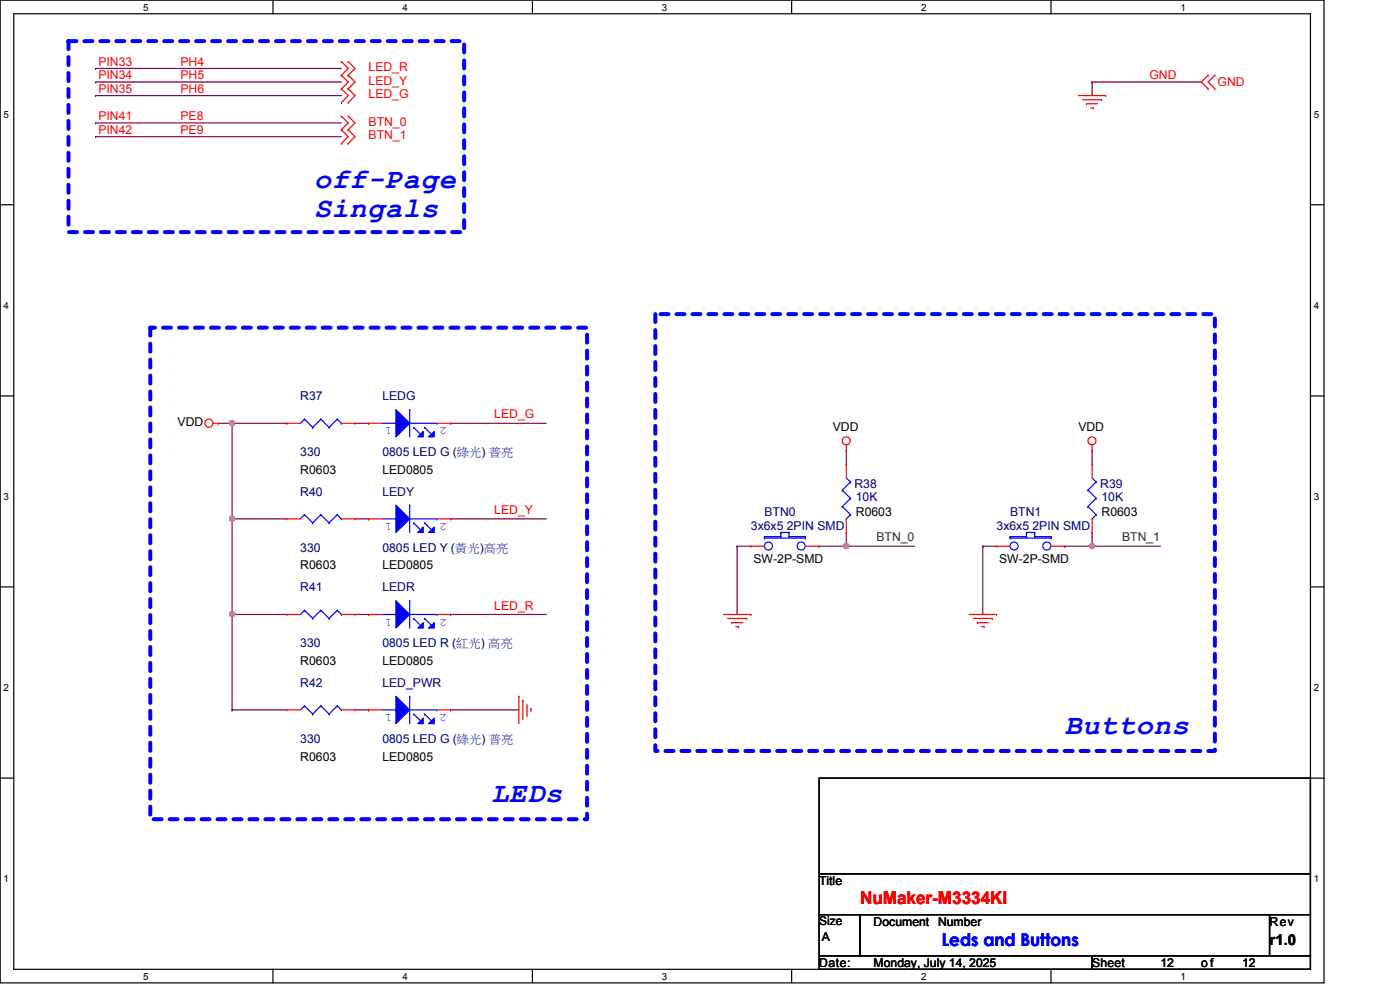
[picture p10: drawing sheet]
<svg xmlns="http://www.w3.org/2000/svg" width="297mm" height="210mm" viewBox="0 0 297 210" stroke-linecap="round" stroke-linejoin="round" font-family="sans-serif">
<path d="M0 0h280.9v208.5h-280.9zM2.9 2.9h275.1v202.7h-275.1z" fill="none" stroke="#000" stroke-width=".25"/>
<g fill="#fff">
<path d="M30.4 .3h1.1v2.4h-1.1z"/>
<path d="M30.4 205.9h1.1v2.3h-1.1z"/>
</g>
<path d="M57.9 0v2.9M57.9 205.6v2.9" fill="none" stroke="#000" stroke-width=".25"/>
<g fill="#fff">
<path d="M85.4 .3h1.1v2.4h-1.1z"/>
<path d="M85.4 205.9h1.1v2.3h-1.1z"/>
</g>
<path d="M112.9 0v2.9M112.9 205.6v2.9" fill="none" stroke="#000" stroke-width=".25"/>
<g fill="#fff">
<path d="M140.4 .3h1.2v2.4h-1.2z"/>
<path d="M140.4 205.9h1.2v2.3h-1.2z"/>
</g>
<path d="M167.9 0v2.9M167.9 205.6v2.9" fill="none" stroke="#000" stroke-width=".25"/>
<g fill="#fff">
<path d="M195.4 .3h1.2v2.4h-1.2z"/>
<path d="M195.4 205.9h1.2v2.3h-1.2z"/>
</g>
<path d="M223 0v2.9M223 205.6v2.9" fill="none" stroke="#000" stroke-width=".25"/>
<g fill="#fff">
<path d="M250.4 .3h1.2v2.4h-1.2z"/>
<path d="M250.4 205.9h1.2v2.3h-1.2z"/>
<path d="M.8 23.2h1.1v2.3h-1.1z"/>
<path d="M278.7 23.2h1.2v2.3h-1.2z"/>
<path d="M.8 63.7h1.1v2.3h-1.1z"/>
<path d="M278.7 63.7h1.2v2.3h-1.2z"/>
</g>
<path d="M0 43.4h2.9M278 43.4h2.9" fill="none" stroke="#000" stroke-width=".25"/>
<g fill="#fff">
<path d="M.8 104.2h1.1v2.4h-1.1z"/>
<path d="M278.7 104.2h1.2v2.4h-1.2z"/>
</g>
<path d="M0 84h2.9M278 84h2.9" fill="none" stroke="#000" stroke-width=".25"/>
<g fill="#fff">
<path d="M.8 144.7h1.1v2.4h-1.1z"/>
<path d="M278.7 144.7h1.2v2.4h-1.2z"/>
</g>
<path d="M0 124.5h2.9M278 124.5h2.9" fill="none" stroke="#000" stroke-width=".25"/>
<g fill="#fff">
<path d="M.8 185.3h1.1v2.3h-1.1z"/>
<path d="M278.7 185.3h1.2v2.3h-1.2z"/>
</g>
<path d="M0 165.1h2.9M278 165.1h2.9" fill="none" stroke="#000" stroke-width=".25"/>
<path d="M14.5 8.7h84v40.5h-84zM31.9 69.5h92.6v104.3h-92.6zM139 66.6h118.7v92.7h-118.7z" fill="none" stroke="#00f" stroke-width=".85" stroke-dasharray="1.7 1.7"/>
<path d="M156.4 115.9h.1M156.4 115.9h2.9M156.4 115.9v14.4M173.8 115.9h.1M173.8 115.9h5.7" fill="none" stroke="#800040" stroke-width=".25"/>
<circle cx="179.5" cy="115.8" r=".56" fill="#f0f"/>
<circle cx="179.5" cy="115.8" r=".56" fill="none" stroke="#f0f" stroke-width=".25"/>
<g fill="none" stroke="#800040" stroke-width=".25">
<path d="M179.5 95.6h.1M179.5 95.6v2.9M179.5 112.9h.1M179.5 115.9h.1M179.5 112.9v3M179.5 115.9h14.5M208.5 115.9h.1M208.5 115.9h2.9M208.5 115.9v14.4M231.7 115.9h.1M231.7 112.9h.1M231.7 115.9h14.5"/>
<path d="M231.7 112.9v3"/>
</g>
<circle cx="231.6" cy="115.8" r=".56" fill="#f0f"/>
<circle cx="231.6" cy="115.8" r=".56" fill="none" stroke="#f0f" stroke-width=".25"/>
<g fill="none" stroke="#800040" stroke-width=".25">
<path d="M49.2 89.8h.1M49.2 89.8h11.6M49.2 89.8v40.5M75.3 89.8h2.9M78.2 89.8h.1M95.6 89.8h.1M95.6 89.8h20.3M231.7 95.6h.1M231.7 95.6v2.9M49.2 110.1h.1M49.2 110.1h11.6M75.3 110.1h2.9"/>
<path d="M78.2 110.1h.1M95.6 110.1h.1M95.6 110.1h20.3M75.3 130.3h2.9M78.2 130.3h.1"/>
</g>
<circle cx="49.2" cy="110" r=".56" fill="#f0f"/>
<circle cx="49.2" cy="110" r=".56" fill="none" stroke="#f0f" stroke-width=".25"/>
<circle cx="49.2" cy="89.8" r=".56" fill="#f0f"/>
<circle cx="49.2" cy="89.8" r=".56" fill="none" stroke="#f0f" stroke-width=".25"/>
<g fill="none" stroke="#800040" stroke-width=".25">
<path d="M46.4 89.8h.1M46.4 89.8h2.8M225.9 115.9h.1M225.9 115.9h5.8M49.2 130.3h.1M49.2 130.3h11.6M49.2 130.3v20.3M95.6 130.3h.1M95.6 130.3h20.3M49.2 150.6h.1M49.2 150.6h11.6M95.6 150.6h.1"/>
<path d="M95.6 150.6h14.5"/>
</g>
<circle cx="49.2" cy="130.3" r=".56" fill="#f0f"/>
<circle cx="49.2" cy="130.3" r=".56" fill="none" stroke="#f0f" stroke-width=".25"/>
<g fill="none" stroke="#800040" stroke-width=".25">
<path d="M20.3 14.5h.1M20.3 17.4h.1M20.3 14.5h52.1M20.3 17.4h52.1M231.7 17.4h.1M231.7 17.4h23.1M231.7 17.4v2.9M20.3 20.3h.1M20.3 26.1h.1M20.3 29h.1M20.3 20.3h52.1M20.3 26.1h52.1"/>
<path d="M20.3 29h52.1M75.3 150.6h2.9M78.2 150.6h.1"/>
</g>
<g fill="none" stroke="#f00" stroke-width=".25">
<path d="M72.4 16h.1M72.4 13h.1M72.4 18.8h.1M72.4 13l1.5 1.5-1.5 1.5M72.4 16l1.5 1.4-1.5 1.4M72.4 18.8l1.5 1.5-1.5 1.5M73.9 16h.1M73.9 13h.1M73.9 18.8h.1M73.9 13l1.4 1.5-1.4 1.5M73.9 16l1.4 1.4-1.4 1.4M73.9 18.8l1.4 1.5-1.4 1.5"/>
<path d="M256.3 16h.1M256.3 18.8h.1M256.3 16l-1.5 1.4 1.5 1.4M257.7 18.8h.1M257.7 16h.1M257.7 16l-1.4 1.4 1.4 1.4M72.4 21.8h.1M72.4 27.5h.1M72.4 24.6h.1M72.4 30.4h.1M72.4 24.6l1.5 1.5-1.5 1.4M72.4 27.5l1.5 1.5-1.5 1.4"/>
<path d="M73.9 21.8h.1M73.9 27.5h.1M73.9 24.6h.1M73.9 30.4h.1M73.9 24.6l1.4 1.5-1.4 1.4M73.9 27.5l1.4 1.5-1.4 1.4M228.8 20.3h5.8M229.7 21.2h4M230.5 22h.1M230.5 22h2.3M231.4 22.9h.5M231.9 22.9h.1"/>
<path d="M233.7 21.2h.1M234.6 20.3h.1M45.2 89.8h1.2M46.4 89.8h.1M60.8 89.8h.1M60.8 89.8h2.9M72.4 89.8h2.9M75.3 89.8h.1M179.5 95.6h.1M179.5 98.5h.1M179.5 94.4v1.2M179.5 98.5v2.9"/>
<path d="M231.7 95.6h.1M231.7 94.4v1.2M179.5 112.9h.1M179.5 110.1v2.8M211.4 115.9h.1M211.4 115.9h2.9M223 115.9h2.9M225.9 115.9h.1M153.5 130.3h5.8M154.3 131.2h4.1M155.2 132.1h.1M155.2 132.1h2.4"/>
<path d="M156.1 132.9h.6M156.7 132.9h.1M158.4 131.2h.1M159.3 130.3h.1M205.6 130.3h5.8M206.5 131.2h4M207.3 132.1h.1M207.3 132.1h2.4M208.2 132.9h.6M208.8 132.9h.1M210.5 131.2h.1M211.4 130.3h.1"/>
<path d="M60.8 150.6h.1M60.8 150.6h2.9M72.4 150.6h2.9M75.3 150.6h.1M110.1 147.7h.1M110.1 147.7v5.8M110.9 148.6h.1M110.9 148.6v4M111.8 151.8h.1M111.8 149.4v2.4M112.6 150.3h.1M112.6 150.3v.6"/>
<circle cx="44.3" cy="89.8" r=".86"/>
<circle cx="179.5" cy="93.5" r=".85"/>
<circle cx="231.6" cy="93.5" r=".85"/>
</g>
<path d="M173.8 165.1h104.2v20.2h-104.2zM173.8 185.3h104.2v8.7h-104.2zM173.8 194h8.7v8.7h-8.7zM182.5 194h86.8v8.7h-86.8zM269.3 194h8.7v8.7h-8.7zM173.8 202.7h57.9v2.9h-57.9zM231.7 202.7h46.3v2.9h-46.3z" fill="none" stroke="#000" stroke-width=".25"/>
<g fill="none" stroke="#00f" stroke-width=".25">
<path d="M64.6 88.9h.1M64.6 88.9l-.9 .9M64.6 88.9l1.7 1.8M66.3 90.7h.1M68.1 88.9h.1M68.1 88.9l-1.8 1.8M68.1 88.9l1.7 1.8M69.8 90.7h.1M71.5 88.9h.1M71.5 88.9l-1.7 1.8M71.5 88.9l.9 .9M72.4 89.8h.1"/>
<path d="M178.7 104h.1M178.7 107.4h.1M178.7 104l1.7 1.7M178.7 107.4l1.7 1.8M179.5 110.1h.1M179.5 101.4l.9 .8M180.4 102.2h.1M180.4 105.7h.1M180.4 109.2h.1M180.4 102.2l-1.7 1.8M180.4 105.7l-1.7 1.7M180.4 109.2l-.9 .9"/>
<path d="M214.3 113.8h.1M214.3 114.1h.1M214.3 114.1h8.7M214.3 113.8h3.5M214.3 113.8v.3M217.8 112.9h.1M217.8 113.8h.1M217.8 112.9h1.7M217.8 112.9v.9M219.5 113.8h.1M219.5 112.9h.1M219.5 113.8h3.5"/>
<path d="M219.5 112.9v.9M223 114.1h.1M223 113.8h.1M223 113.8v.3M64.6 149.7h.1M64.6 149.7l-.9 .9M64.6 149.7l1.7 1.8M66.3 151.5h.1M68.1 149.7h.1M68.1 149.7l-1.8 1.8M68.1 149.7l1.7 1.8M69.8 151.5h.1"/>
<path d="M71.5 149.7h.1M71.5 149.7l-1.7 1.8M71.5 149.7l.9 .9M72.4 150.6h.1"/>
<circle cx="215.1" cy="115.8" r=".85"/>
<circle cx="222.1" cy="115.8" r=".85"/>
</g>
<path d="M84 86.9l2.9 2.9-2.9 2.9z" fill="#00f"/>
<path d="M84 86.9l2.9 2.9-2.9 2.9z" fill="none" stroke="#00f" stroke-width=".25"/>
<path d="M89.8 91.5v1.2h-1.2z" fill="#00f"/>
<path d="M89.8 91.5v1.2h-1.2z" fill="none" stroke="#00f" stroke-width=".25"/>
<path d="M90.9 92.7l1.2-1.2v1.2z" fill="#00f"/>
<path d="M81.1 89.8h2.9M84 89.8h.1M86.9 86.9h.1M86.9 86.9v5.8M86.9 89.8h5.8M87.8 90.7h.1M87.8 90.7l1.4 1.4M90.1 90.7h.1M90.1 90.7l1.4 1.4M90.9 92.7l1.2-1.2v1.2zM92.7 89.8h.1" fill="none" stroke="#00f" stroke-width=".25"/>
<path d="M78.2 89.8h.1M78.2 89.8h2.9M92.7 89.8h2.9M95.6 89.8h.1" fill="none" stroke="#f00" stroke-width=".25"/>
<path d="M84 147.7l2.9 2.9-2.9 2.9z" fill="#00f"/>
<path d="M84 147.7l2.9 2.9-2.9 2.9z" fill="none" stroke="#00f" stroke-width=".25"/>
<path d="M89.8 152.3v1.2h-1.2z" fill="#00f"/>
<path d="M89.8 152.3v1.2h-1.2z" fill="none" stroke="#00f" stroke-width=".25"/>
<path d="M92.1 152.3v1.2h-1.2z" fill="#00f"/>
<g fill="none" stroke="#00f" stroke-width=".25">
<path d="M64.6 109.2h.1M64.6 109.2l-.9 .9M64.6 109.2l1.7 1.7M66.3 110.9h.1M68.1 109.2h.1M68.1 109.2l-1.8 1.7M68.1 109.2l1.7 1.7M69.8 110.9h.1M71.5 109.2h.1M71.5 109.2l-1.7 1.7M71.5 109.2l.9 .9M72.4 110.1h.1"/>
<path d="M230.8 104h.1M230.8 107.4h.1M230.8 104l1.7 1.7M230.8 107.4l1.7 1.8M231.7 110.1h.1M231.7 101.4l.8 .8M232.5 102.2h.1M232.5 105.7h.1M232.5 109.2h.1M232.5 102.2l-1.7 1.8M232.5 105.7l-1.7 1.7M232.5 109.2l-.8 .9"/>
<path d="M64.6 129.5h.1M64.6 129.5l-.9 .8M64.6 129.5l1.7 1.7M66.3 131.2h.1M68.1 129.5h.1M68.1 129.5l-1.8 1.7M68.1 129.5l1.7 1.7M69.8 131.2h.1M71.5 129.5h.1M71.5 129.5l-1.7 1.7M71.5 129.5l.9 .8M72.4 130.3h.1"/>
<path d="M81.1 150.6h2.9M84 150.6h.1M86.9 147.7h.1M86.9 147.7v5.8M86.9 150.6h5.8M87.8 151.5h.1M87.8 151.5l1.4 1.4M90.1 151.5h.1M90.1 151.5l1.4 1.4M92.1 152.3v1.2h-1.2zM92.7 150.6h.1"/>
</g>
<g fill="none" stroke="#f00" stroke-width=".25">
<path d="M231.7 98.5h.1M231.7 98.5v2.9M60.8 110.1h.1M60.8 110.1h2.9M72.4 110.1h2.9M75.3 110.1h.1M231.7 112.9h.1M231.7 110.1v2.8M60.8 130.3h.1M60.8 130.3h2.9M72.4 130.3h2.9M75.3 130.3h.1"/>
<path d="M78.2 150.6h.1M78.2 150.6h2.9M92.7 150.6h2.9M95.6 150.6h.1"/>
</g>
<path d="M84 107.1l2.9 3-2.9 2.8z" fill="#00f"/>
<path d="M84 107.1l2.9 3-2.9 2.8z" fill="none" stroke="#00f" stroke-width=".25"/>
<path d="M89.8 111.8v1.1h-1.2z" fill="#00f"/>
<path d="M89.8 111.8v1.1h-1.2z" fill="none" stroke="#00f" stroke-width=".25"/>
<path d="M90.9 112.9l1.2-1.1v1.1z" fill="#00f"/>
<path d="M81.1 110.1h2.9M84 110.1h.1M86.9 107.1h.1M86.9 107.1v5.8M86.9 110.1h5.8M87.8 110.9h.1M87.8 110.9l1.4 1.5M90.1 110.9h.1M90.1 110.9l1.4 1.5M90.9 112.9l1.2-1.1v1.1zM92.7 110.1h.1" fill="none" stroke="#00f" stroke-width=".25"/>
<path d="M78.2 110.1h.1M78.2 110.1h2.9M92.7 110.1h2.9M95.6 110.1h.1" fill="none" stroke="#f00" stroke-width=".25"/>
<path d="M84 127.4l2.9 2.9-2.9 2.9z" fill="#00f"/>
<path d="M84 127.4l2.9 2.9-2.9 2.9z" fill="none" stroke="#00f" stroke-width=".25"/>
<path d="M89.8 132.1v1.1h-1.2z" fill="#00f"/>
<path d="M89.8 132.1v1.1h-1.2z" fill="none" stroke="#00f" stroke-width=".25"/>
<path d="M90.9 133.2l1.2-1.1v1.1z" fill="#00f"/>
<g fill="none" stroke="#00f" stroke-width=".25">
<path d="M162.2 113.8h.1M162.2 114.1h.1M162.2 114.1h8.7M162.2 113.8h3.5M162.2 113.8v.3M165.7 112.9h.1M165.7 113.8h.1M165.7 112.9h1.7M165.7 112.9v.9M167.4 113.8h.1M167.4 112.9h.1M167.4 113.8h3.5"/>
<path d="M167.4 112.9v.9M170.9 114.1h.1M170.9 113.8h.1M170.9 113.8v.3M81.1 130.3h2.9M84 130.3h.1M86.9 127.4h.1M86.9 127.4v5.8M86.9 130.3h5.8M87.8 131.2h.1M87.8 131.2l1.4 1.4M90.1 131.2h.1"/>
<path d="M90.1 131.2l1.4 1.4M90.9 133.2l1.2-1.1v1.1zM92.7 130.3h.1"/>
<circle cx="163" cy="115.8" r=".85"/>
<circle cx="170" cy="115.8" r=".85"/>
</g>
<path d="M159.3 115.9h.1M159.3 115.9h2.9M170.9 115.9h2.9M173.8 115.9h.1M78.2 130.3h.1M78.2 130.3h2.9M92.7 130.3h2.9M95.6 130.3h.1" fill="none" stroke="#f00" stroke-width=".25"/>
<circle cx="179.5" cy="115.8" r=".56" fill="#f0f"/>
<circle cx="179.5" cy="115.8" r=".56" fill="none" stroke="#f0f" stroke-width=".25"/>
<circle cx="231.6" cy="115.8" r=".56" fill="#f0f"/>
<circle cx="231.6" cy="115.8" r=".56" fill="none" stroke="#f0f" stroke-width=".25"/>
<circle cx="49.2" cy="110" r=".56" fill="#f0f"/>
<circle cx="49.2" cy="110" r=".56" fill="none" stroke="#f0f" stroke-width=".25"/>
<circle cx="49.2" cy="89.8" r=".56" fill="#f0f"/>
<circle cx="49.2" cy="89.8" r=".56" fill="none" stroke="#f0f" stroke-width=".25"/>
<circle cx="49.2" cy="130.3" r=".56" fill="#f0f"/>
<circle cx="49.2" cy="130.3" r=".56" fill="none" stroke="#f0f" stroke-width=".25"/>
<g font-size="6.1" fill="#00f">
<text x="66.6" y="39.9">off-Page</text>
<text x="66.6" y="46">Singals</text>
<text x="225.9" y="155.7">Buttons</text>
<text x="104.3" y="170.2">LEDs</text>
</g>
<text font-size="3.7" fill="#f00" x="182.5" y="191.7">NuMaker-M3334KI</text>
<text font-size="3.7" fill="#00f" x="199.8" y="200.6">Leds and Buttons</text>
<text font-size="3.2" x="269.3" y="200.4">r1.0</text>
<g font-size="2.6" fill="#f00">
<text x="20.9" y="13.9">PIN33</text>
<text x="20.9" y="16.8">PIN34</text>
<text x="38.3" y="13.9">PH4</text>
<text x="38.3" y="16.8">PH5</text>
<text x="78.2" y="15.1">LED_R</text>
<text x="78.2" y="18">LED_Y</text>
<text x="243.8" y="16.8">GND</text>
<text x="20.9" y="19.7">PIN35</text>
<text x="38.3" y="19.7">PH6</text>
<text x="78.2" y="20.9">LED_G</text>
<text x="258.3" y="18.3">GND</text>
<text x="20.9" y="25.5">PIN41</text>
<text x="20.9" y="28.4">PIN42</text>
<text x="38.3" y="25.5">PE8</text>
<text x="38.3" y="28.4">PE9</text>
<text x="78.2" y="26.7">BTN_0</text>
<text x="78.2" y="29.6">BTN_1</text>
<text x="104.9" y="88.8">LED_G</text>
<text x="104.9" y="109.1">LED_Y</text>
<text x="104.9" y="129.3">LED_R</text>
</g>
<g font-size="2.6" fill="#000080">
<text x="63.7" y="84.9">R37</text>
<text x="81.1" y="84.9">LEDG</text>
<text x="63.7" y="96.7">330</text>
<text x="81.1" y="96.7">0805 LED G (綠綠) 普高</text>
<text x="63.7" y="105.2">R40</text>
<text x="81.1" y="105.2">LEDY</text>
<text x="181.3" y="103.4">R38</text>
<text x="181.6" y="106.3">10K</text>
<text x="233.4" y="103.4">R39</text>
<text x="233.7" y="106.3">10K</text>
<text x="159.3" y="112.4">3x6x5 2PIN SMD</text>
<text x="162.2" y="109.5">BTN0</text>
<text x="211.4" y="112.4">3x6x5 2PIN SMD</text>
<text x="214.3" y="109.5">BTN1</text>
<text x="63.7" y="117">330</text>
<text x="81.1" y="117">0805 LED Y (黃綠)高高</text>
<text x="63.7" y="125.4">R41</text>
<text x="81.1" y="125.4">LEDR</text>
<text x="63.7" y="137.3">330</text>
<text x="81.1" y="137.3">0805 LED R (紅綠) 高高</text>
<text x="63.7" y="145.7">R42</text>
<text x="81.1" y="145.7">LED_PWR</text>
<text x="63.7" y="157.6">330</text>
<text x="81.1" y="157.6">0805 LED G (綠綠) 普高</text>
</g>
<g font-size="2.6">
<text x="37.7" y="90.4">VDD</text>
<text x="176.7" y="91.5">VDD</text>
<text x="228.8" y="91.5">VDD</text>
<text x="63.7" y="100.5">R0603</text>
<text x="81.1" y="100.5">LED0805</text>
<text x="181.6" y="109.5">R0603</text>
<text x="233.7" y="109.5">R0603</text>
<text x="159.9" y="119.3">SW-2P-SMD</text>
<text x="212" y="119.3">SW-2P-SMD</text>
<text x="63.7" y="120.8">R0603</text>
<text x="81.1" y="120.8">LED0805</text>
<text x="63.7" y="141.1">R0603</text>
<text x="81.1" y="141.1">LED0805</text>
<text x="63.7" y="161.3">R0603</text>
<text x="81.1" y="161.3">LED0805</text>
<text x="173.8" y="187.7">Title</text>
<text x="185.3" y="196.3">Document</text>
<text x="199" y="196.3">Number</text>
<text x="269.3" y="196.3">Rev</text>
<text x="174.3" y="199.6">A</text>
<text x="173.8" y="205.1">Date:</text>
<text x="185.3" y="205.1">Monday, July 14, 2025</text>
<text x="231.7" y="205.1">Sheet</text>
<text x="246.2" y="205.1">12</text>
<text x="254.8" y="205.1">of</text>
<text x="263.5" y="205.1">12</text>
</g>
<g font-size="2.6" fill="#008000">
<text x="185.9" y="114.9">BTN_0</text>
<text x="238" y="114.9">BTN_1</text>
</g>
<text font-size="2.5" x="173.8" y="196.3">Size</text>
<g font-size="2.4" fill="#00f">
<text x="83.1" y="90.7" transform="rotate(180 83.1 90.7)">1</text>
<text x="94.7" y="90.7" transform="rotate(180 94.7 90.7)">2</text>
<text x="83.1" y="111" transform="rotate(180 83.1 111)">1</text>
<text x="94.7" y="111" transform="rotate(180 94.7 111)">2</text>
<text x="83.1" y="131.2" transform="rotate(180 83.1 131.2)">1</text>
<text x="94.7" y="131.2" transform="rotate(180 94.7 131.2)">2</text>
<text x="83.1" y="151.5" transform="rotate(180 83.1 151.5)">1</text>
<text x="94.7" y="151.5" transform="rotate(180 94.7 151.5)">2</text>
</g>
<g font-size="2.1">
<text x="30.4" y="2.2">5</text>
<text x="85.4" y="2.2">4</text>
<text x="140.4" y="2.2">3</text>
<text x="195.4" y="2.2">2</text>
<text x="250.4" y="2.2">1</text>
<text x=".8" y="25.1">5</text>
<text x="278.7" y="25.1">5</text>
<text x=".8" y="65.6">4</text>
<text x="278.7" y="65.6">4</text>
<text x=".8" y="106.1">3</text>
<text x="278.7" y="106.1">3</text>
<text x=".8" y="146.6">2</text>
<text x="278.7" y="146.6">2</text>
<text x=".8" y="187.2">1</text>
<text x="278.7" y="187.2">1</text>
<text x="30.4" y="207.8">5</text>
<text x="85.4" y="207.8">4</text>
<text x="140.4" y="207.8">3</text>
<text x="195.4" y="207.8">2</text>
<text x="250.4" y="207.8">1</text>
</g>
</svg>
